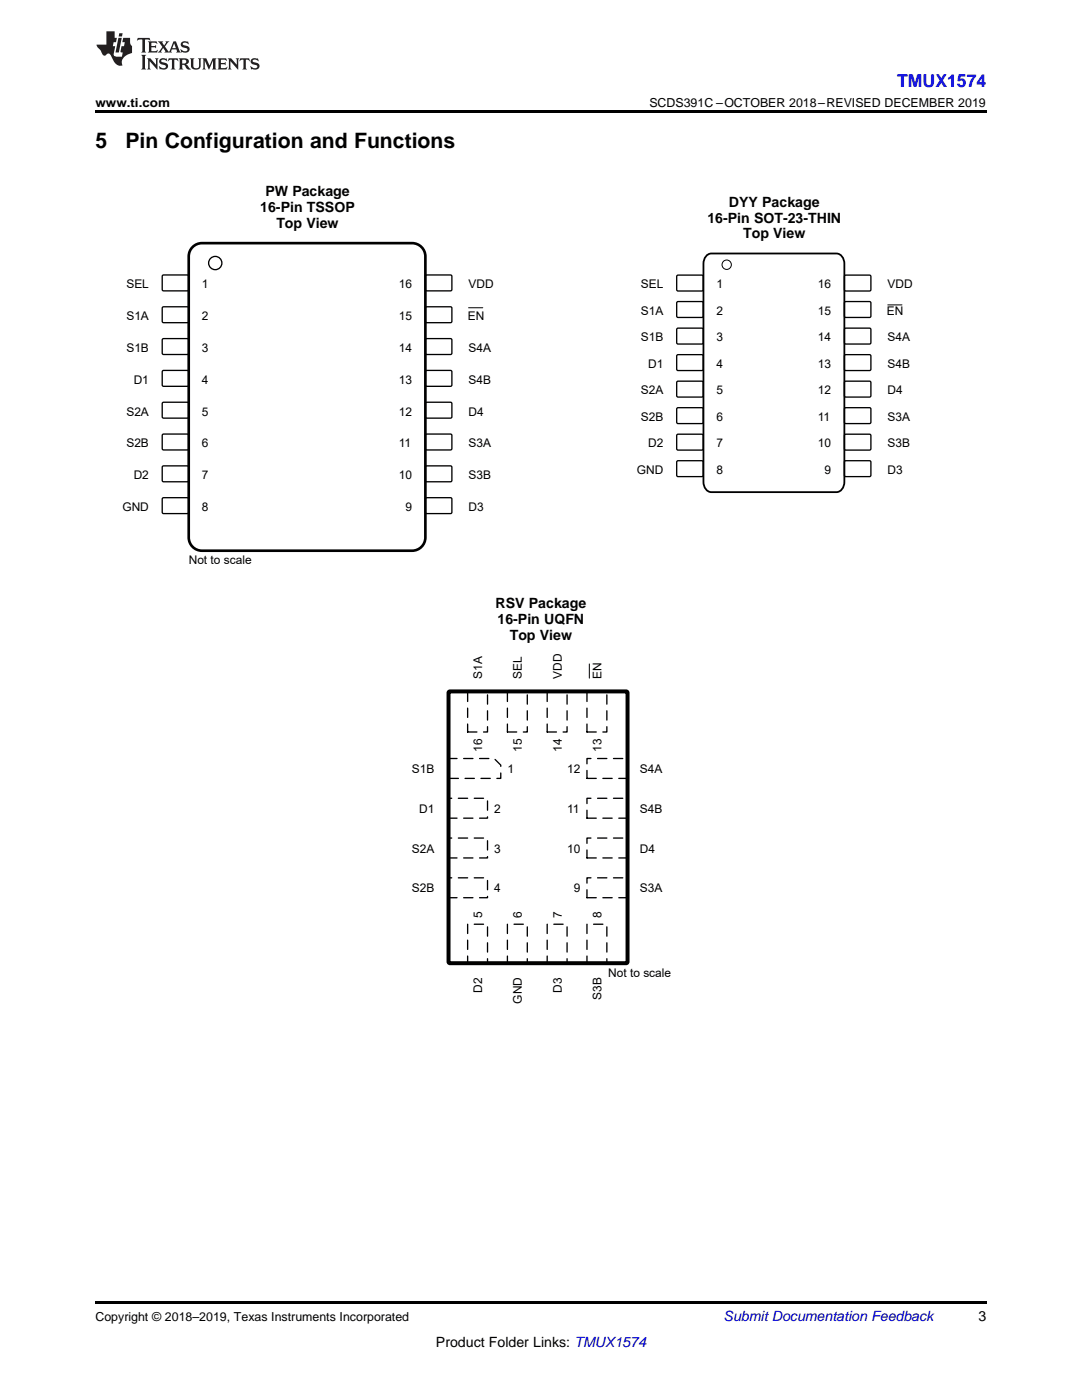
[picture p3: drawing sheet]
<svg xmlns="http://www.w3.org/2000/svg" width="216mm" height="279mm" viewBox="0 0 216 279" stroke-linecap="round" stroke-linejoin="round" font-family="sans-serif">
<path d="M19 259.7h177.8v.5h-177.8z" fill="#000"/>
<path d="M89.3 151.4h9.3l1.3 1.3v2.6h-10.6z" fill-rule="evenodd" fill="#fff"/>
<path d="M89.3 151.4h9.3l1.3 1.3v2.6h-10.6z" fill="none" stroke="#000" stroke-width=".26" stroke-dasharray="1.9 1.3"/>
<path d="M89.3 159.3h8v4h-8z" fill-rule="evenodd" fill="#fff"/>
<path d="M89.3 159.3h8v4h-8z" fill="none" stroke="#000" stroke-width=".26" stroke-dasharray="1.9 1.3"/>
<path d="M89.3 167.3h8v3.9h-8z" fill-rule="evenodd" fill="#fff"/>
<path d="M89.3 167.3h8v3.9h-8z" fill="none" stroke="#000" stroke-width=".26" stroke-dasharray="1.9 1.3"/>
<path d="M89.3 175.2h8v4h-8z" fill-rule="evenodd" fill="#fff"/>
<path d="M89.3 175.2h8v4h-8z" fill="none" stroke="#000" stroke-width=".26" stroke-dasharray="1.9 1.3"/>
<path d="M93.3 184.5h4v7.9h-4z" fill-rule="evenodd" fill="#fff"/>
<path d="M93.3 184.5h4v7.9h-4z" fill="none" stroke="#000" stroke-width=".26" stroke-dasharray="1.9 1.3"/>
<path d="M101.2 184.5h4v7.9h-4z" fill-rule="evenodd" fill="#fff"/>
<path d="M101.2 184.5h4v7.9h-4z" fill="none" stroke="#000" stroke-width=".26" stroke-dasharray="1.9 1.3"/>
<path d="M109.2 184.5h4v7.9h-4z" fill-rule="evenodd" fill="#fff"/>
<path d="M109.2 184.5h4v7.9h-4z" fill="none" stroke="#000" stroke-width=".26" stroke-dasharray="1.9 1.3"/>
<path d="M117.1 184.5h4v7.9h-4z" fill-rule="evenodd" fill="#fff"/>
<path d="M117.1 184.5h4v7.9h-4z" fill="none" stroke="#000" stroke-width=".26" stroke-dasharray="1.9 1.3"/>
<path d="M117.1 175.2h8v4h-8z" fill-rule="evenodd" fill="#fff"/>
<path d="M117.1 175.2h8v4h-8z" fill="none" stroke="#000" stroke-width=".26" stroke-dasharray="1.9 1.3"/>
<path d="M117.1 167.3h8v3.9h-8z" fill-rule="evenodd" fill="#fff"/>
<path d="M117.1 167.3h8v3.9h-8z" fill="none" stroke="#000" stroke-width=".26" stroke-dasharray="1.9 1.3"/>
<path d="M117.1 159.3h8v4h-8z" fill-rule="evenodd" fill="#fff"/>
<path d="M117.1 159.3h8v4h-8z" fill="none" stroke="#000" stroke-width=".26" stroke-dasharray="1.9 1.3"/>
<path d="M117.1 151.4h8v3.9h-8z" fill-rule="evenodd" fill="#fff"/>
<path d="M117.1 151.4h8v3.9h-8z" fill="none" stroke="#000" stroke-width=".26" stroke-dasharray="1.9 1.3"/>
<path d="M117.1 138.1h4v8h-4z" fill-rule="evenodd" fill="#fff"/>
<path d="M117.1 138.1h4v8h-4z" fill="none" stroke="#000" stroke-width=".26" stroke-dasharray="1.9 1.3"/>
<path d="M109.2 138.1h4v8h-4z" fill-rule="evenodd" fill="#fff"/>
<path d="M109.2 138.1h4v8h-4z" fill="none" stroke="#000" stroke-width=".26" stroke-dasharray="1.9 1.3"/>
<path d="M101.2 138.1h4v8h-4z" fill-rule="evenodd" fill="#fff"/>
<path d="M101.2 138.1h4v8h-4z" fill="none" stroke="#000" stroke-width=".26" stroke-dasharray="1.9 1.3"/>
<path d="M93.3 138.1h4v8h-4z" fill-rule="evenodd" fill="#fff"/>
<path d="M93.3 138.1h4v8h-4z" fill="none" stroke="#000" stroke-width=".26" stroke-dasharray="1.9 1.3"/>
<path d="M89.5 138.1l.3-.1h35.2l.2 .1v53.9l-.1 .2h-35.3l-.3-.1z" fill="none" stroke="#000" stroke-width=".79"/>
<path d="M117.6 132.5v2.8" fill="none" stroke="#000" stroke-width=".2"/>
<path d="M32.5 54.9h5l.2 .2-.1 2.8-.2 .1h-4.9l-.1-.2v-2.7z" fill-rule="evenodd" fill="#fff"/>
<path d="M32.5 54.9h5l.2 .2-.1 2.8-.2 .1h-4.9l-.1-.2v-2.7z" fill="none" stroke="#000" stroke-width=".26"/>
<path d="M84.9 55l.2-.1h4.9l.2 .2-.1 2.8-.2 .1h-4.9l-.1-.2z" fill-rule="evenodd" fill="#fff"/>
<path d="M84.9 55l.2-.1h4.9l.2 .2-.1 2.8-.2 .1h-4.9l-.1-.2z" fill="none" stroke="#000" stroke-width=".26"/>
<path d="M32.5 61.3h5l.2 .2-.1 2.8-.2 .1h-4.9l-.1-.3v-2.6z" fill-rule="evenodd" fill="#fff"/>
<path d="M32.5 61.3h5l.2 .2-.1 2.8-.2 .1h-4.9l-.1-.3v-2.6z" fill="none" stroke="#000" stroke-width=".26"/>
<path d="M84.9 61.4l.2-.2 4.9 .1 .2 .2-.1 2.8-.2 .1h-4.9l-.1-.3z" fill-rule="evenodd" fill="#fff"/>
<path d="M84.9 61.4l.2-.2 4.9 .1 .2 .2-.1 2.8-.2 .1h-4.9l-.1-.3z" fill="none" stroke="#000" stroke-width=".26"/>
<path d="M32.5 67.6h5l.2 .2-.1 2.8-.2 .1h-4.9l-.1-.2v-2.7z" fill-rule="evenodd" fill="#fff"/>
<path d="M32.5 67.6h5l.2 .2-.1 2.8-.2 .1h-4.9l-.1-.2v-2.7z" fill="none" stroke="#000" stroke-width=".26"/>
<path d="M84.9 67.7l.2-.1h4.9l.2 .2-.1 2.8-.2 .1h-4.9l-.1-.2z" fill-rule="evenodd" fill="#fff"/>
<path d="M84.9 67.7l.2-.1h4.9l.2 .2-.1 2.8-.2 .1h-4.9l-.1-.2z" fill="none" stroke="#000" stroke-width=".26"/>
<path d="M32.5 74h5l.2 .2-.1 2.8-.2 .1h-4.9l-.1-.3v-2.6z" fill-rule="evenodd" fill="#fff"/>
<path d="M32.5 74h5l.2 .2-.1 2.8-.2 .1h-4.9l-.1-.3v-2.6z" fill="none" stroke="#000" stroke-width=".26"/>
<path d="M84.9 74.1l.2-.2 4.9 .1 .2 .2-.1 2.8-.2 .1h-4.9l-.1-.3z" fill-rule="evenodd" fill="#fff"/>
<path d="M84.9 74.1l.2-.2 4.9 .1 .2 .2-.1 2.8-.2 .1h-4.9l-.1-.3z" fill="none" stroke="#000" stroke-width=".26"/>
<path d="M32.5 80.3h5l.2 .2-.1 2.8-.2 .1h-4.9l-.1-.2v-2.7z" fill-rule="evenodd" fill="#fff"/>
<path d="M32.5 80.3h5l.2 .2-.1 2.8-.2 .1h-4.9l-.1-.2v-2.7z" fill="none" stroke="#000" stroke-width=".26"/>
<path d="M84.9 80.4l.2-.1h4.9l.2 .2-.1 2.8-.2 .1h-4.9l-.1-.2z" fill-rule="evenodd" fill="#fff"/>
<path d="M84.9 80.4l.2-.1h4.9l.2 .2-.1 2.8-.2 .1h-4.9l-.1-.2z" fill="none" stroke="#000" stroke-width=".26"/>
<path d="M32.5 86.7h5l.2 .2-.1 2.8-.2 .1h-4.9l-.1-.3v-2.6z" fill-rule="evenodd" fill="#fff"/>
<path d="M32.5 86.7h5l.2 .2-.1 2.8-.2 .1h-4.9l-.1-.3v-2.6z" fill="none" stroke="#000" stroke-width=".26"/>
<path d="M84.9 86.8l.2-.2 4.9 .1 .2 .2-.1 2.8-.2 .1h-4.9l-.1-.3z" fill-rule="evenodd" fill="#fff"/>
<path d="M84.9 86.8l.2-.2 4.9 .1 .2 .2-.1 2.8-.2 .1h-4.9l-.1-.3z" fill="none" stroke="#000" stroke-width=".26"/>
<path d="M32.5 93h5l.2 .2-.1 2.8-.2 .1h-4.9l-.1-.2v-2.7z" fill-rule="evenodd" fill="#fff"/>
<path d="M32.5 93h5l.2 .2-.1 2.8-.2 .1h-4.9l-.1-.2v-2.7z" fill="none" stroke="#000" stroke-width=".26"/>
<path d="M84.9 93.1l.2-.1h4.9l.2 .2-.1 2.8-.2 .1h-4.9l-.1-.2z" fill-rule="evenodd" fill="#fff"/>
<path d="M84.9 93.1l.2-.1h4.9l.2 .2-.1 2.8-.2 .1h-4.9l-.1-.2z" fill="none" stroke="#000" stroke-width=".26"/>
<path d="M32.5 99.4h5l.2 .2-.1 2.8-.2 .1h-4.9l-.1-.3v-2.6z" fill-rule="evenodd" fill="#fff"/>
<path d="M32.5 99.4h5l.2 .2-.1 2.8-.2 .1h-4.9l-.1-.3v-2.6z" fill="none" stroke="#000" stroke-width=".26"/>
<path d="M84.9 99.5l.2-.2 4.9 .1 .2 .2-.1 2.8-.2 .1h-4.9l-.1-.3z" fill-rule="evenodd" fill="#fff"/>
<g fill="none" stroke="#000" stroke-width=".26">
<path d="M84.9 99.5l.2-.2 4.9 .1 .2 .2-.1 2.8-.2 .1h-4.9l-.1-.3z"/>
<circle cx="43" cy="52.5" r="1.32"/>
</g>
<path d="M38.2 49.5a2.64 2.64 0 0 1 2.1-1h41.9a2.65 2.65 0 0 1 2.7 2.7v56.1a2.65 2.65 0 0 1-2.7 2.6h-41.9a2.65 2.65 0 0 1-2.6-2.6v-56.1v-.6z" fill="none" stroke="#000" stroke-width=".53"/>
<path d="M93.5 61.4h2.8" fill="none" stroke="#000" stroke-width=".2"/>
<path d="M135.2 54.9h5l.1 .3v2.7l-.2 .2-4.9-.1-.2-.2v-2.6z" fill-rule="evenodd" fill="#fff"/>
<path d="M135.2 54.9h5l.1 .3v2.7l-.2 .2-4.9-.1-.2-.2v-2.6z" fill="none" stroke="#000" stroke-width=".26"/>
<path d="M168.5 55l.3-.1h4.8l.2 .3-.1 2.7-.2 .2-4.9-.1-.1-.2z" fill-rule="evenodd" fill="#fff"/>
<path d="M168.5 55l.3-.1h4.8l.2 .3-.1 2.7-.2 .2-4.9-.1-.1-.2z" fill="none" stroke="#000" stroke-width=".26"/>
<path d="M135.2 60.2h5l.1 .2v2.8l-.2 .2-4.9-.1-.2-.2v-2.7z" fill-rule="evenodd" fill="#fff"/>
<path d="M135.2 60.2h5l.1 .2v2.8l-.2 .2-4.9-.1-.2-.2v-2.7z" fill="none" stroke="#000" stroke-width=".26"/>
<path d="M168.6 60.2h5l.2 .2-.1 2.8-.2 .2-4.9-.1-.1-.2v-2.7z" fill-rule="evenodd" fill="#fff"/>
<path d="M168.6 60.2h5l.2 .2-.1 2.8-.2 .2-4.9-.1-.1-.2v-2.7z" fill="none" stroke="#000" stroke-width=".26"/>
<path d="M135.1 65.6l.2-.1h4.9l.1 .3v2.7l-.2 .2-4.9-.1-.2-.2z" fill-rule="evenodd" fill="#fff"/>
<path d="M135.1 65.6l.2-.1h4.9l.1 .3v2.7l-.2 .2-4.9-.1-.2-.2z" fill="none" stroke="#000" stroke-width=".26"/>
<path d="M168.5 65.6l.3-.1h4.8l.2 .3-.1 2.7-.2 .2-4.9-.1-.1-.2z" fill-rule="evenodd" fill="#fff"/>
<path d="M168.5 65.6l.3-.1h4.8l.2 .3-.1 2.7-.2 .2-4.9-.1-.1-.2z" fill="none" stroke="#000" stroke-width=".26"/>
<path d="M135.1 70.9l.2-.1h4.9l.1 .2v2.8l-.2 .2-4.9-.1-.2-.2z" fill-rule="evenodd" fill="#fff"/>
<path d="M135.1 70.9l.2-.1h4.9l.1 .2v2.8l-.2 .2-4.9-.1-.2-.2z" fill="none" stroke="#000" stroke-width=".26"/>
<path d="M168.5 70.9l.3-.1h4.8l.2 .2-.1 2.8-.2 .2-4.9-.1-.1-.2z" fill-rule="evenodd" fill="#fff"/>
<path d="M168.5 70.9l.3-.1h4.8l.2 .2-.1 2.8-.2 .2-4.9-.1-.1-.2z" fill="none" stroke="#000" stroke-width=".26"/>
<path d="M135.1 76.2l.2-.1h4.9l.1 .2v2.8l-.2 .1h-4.9l-.2-.2z" fill-rule="evenodd" fill="#fff"/>
<path d="M135.1 76.2l.2-.1h4.9l.1 .2v2.8l-.2 .1h-4.9l-.2-.2z" fill="none" stroke="#000" stroke-width=".26"/>
<path d="M168.5 76.2l.3-.1h4.8l.2 .2-.1 2.8-.2 .1h-4.9l-.1-.2z" fill-rule="evenodd" fill="#fff"/>
<path d="M168.5 76.2l.3-.1h4.8l.2 .2-.1 2.8-.2 .1h-4.9l-.1-.2z" fill="none" stroke="#000" stroke-width=".26"/>
<path d="M135.2 81.4h5l.1 .2v2.8l-.2 .1h-4.9l-.2-.2v-2.7z" fill-rule="evenodd" fill="#fff"/>
<path d="M135.2 81.4h5l.1 .2v2.8l-.2 .1h-4.9l-.2-.2v-2.7z" fill="none" stroke="#000" stroke-width=".26"/>
<path d="M168.5 81.5l.3-.1h4.8l.2 .2-.1 2.8-.2 .1h-4.9l-.1-.2z" fill-rule="evenodd" fill="#fff"/>
<path d="M168.5 81.5l.3-.1h4.8l.2 .2-.1 2.8-.2 .1h-4.9l-.1-.2z" fill="none" stroke="#000" stroke-width=".26"/>
<path d="M135.2 86.7h5l.1 .2v2.8l-.2 .1h-4.9l-.2-.2v-2.7z" fill-rule="evenodd" fill="#fff"/>
<path d="M135.2 86.7h5l.1 .2v2.8l-.2 .1h-4.9l-.2-.2v-2.7z" fill="none" stroke="#000" stroke-width=".26"/>
<path d="M168.5 86.8l.3-.1h4.8l.2 .2-.1 2.8-.2 .1h-4.9l-.1-.2z" fill-rule="evenodd" fill="#fff"/>
<path d="M168.5 86.8l.3-.1h4.8l.2 .2-.1 2.8-.2 .1h-4.9l-.1-.2z" fill="none" stroke="#000" stroke-width=".26"/>
<path d="M135.2 92h5l.1 .2v2.8l-.2 .1h-4.9l-.2-.2v-2.7z" fill-rule="evenodd" fill="#fff"/>
<path d="M135.2 92h5l.1 .2v2.8l-.2 .1h-4.9l-.2-.2v-2.7z" fill="none" stroke="#000" stroke-width=".26"/>
<path d="M168.5 92.1l.3-.2 4.8 .1 .2 .2-.1 2.8-.2 .1h-4.9l-.1-.2z" fill-rule="evenodd" fill="#fff"/>
<path d="M168.5 92.1l.3-.2 4.8 .1 .2 .2-.1 2.8-.2 .1h-4.9l-.1-.2z" fill="none" stroke="#000" stroke-width=".26"/>
<g fill="none" stroke="#000" stroke-width=".2">
<path d="M177.1 60.8h2.9"/>
<circle cx="145" cy="52.8" r=".93"/>
</g>
<path d="M141.1 50.9l.8-.3h25a1.86 1.86 0 0 1 1.6 2v43.6a1.86 1.86 0 0 1-1.6 2h-25a1.86 1.86 0 0 1-1.5-2v-43.6a2.22 2.22 0 0 1 .7-1.7z" fill="none" stroke="#000" stroke-width=".36"/>
<path d="M19 22h177.8v.5h-177.8z" fill="#000"/>
<g fill="#231f20">
<path d="M27.5 7.6l-.1 .5 .4-.2h.6v.1v2.1l-.2 .4h1l-.3-.4v-2.1l.1-.1h.5l.5 .2-.2-.5zM29.5 8.3l.2 .3v1.5l-.2 .4h1.8l.2-.6a1.04 1.04 0 0 1-1.3 .2v-.7h.6l.3 .2v-.6l-.3 .2h-.6v-.6l.8-.1 .4 .3-.2-.5zM31.5 8.3l.9 1.1-.9 1.1h.8l-.2-.2 .5-.7 .4 .7-.2 .2h1.5l-.1-.2 .1-.4h.9l.1 .4-.2 .2h1l-.3-.3-.7-1.9h-.5l-.9 2-.8-1 .9-1h-.8l.1 .3-.3 .5-.4-.6 .2-.2zM34.7 8.6l.4 1h-.7zM36.3 8.4a.63 .63 0 0 0-.2 .7 .63 .63 0 0 0 .6 .4l.6 .2 .1 .2a.75 .75 0 0 1-.7 .4 .75 .75 0 0 1-.6-.5l.1 .7 .1-.1a1.11 1.11 0 0 0 1.5-.6 1.13 1.13 0 0 0-1.2-.8l-.1-.4a1.04 1.04 0 0 1 1.2 .2l-.2-.5-.1 .1-.5-.2zM28.2 10.9l.2 .4v2.2l-.2 .4h1l-.3-.4v-2.2l.3-.4zM29.3 11.6l.3 .4v1.5l-.3 .4h.8l-.2-.4v-1.3l1.5 1.7v-1.9l.2-.4h-.7l.2 .4v.9l-1.1-1.3zM32 11.8a.62 .62 0 0 0-.2 .7 .62 .62 0 0 0 .6 .4l.6 .1 .1 .3a.76 .76 0 0 1-.7 .3 .76 .76 0 0 1-.6-.4l.1 .7 .1-.1a1.11 1.11 0 0 0 1.5-.6 1.13 1.13 0 0 0-1.2-.8l-.1-.4a1.04 1.04 0 0 1 1.2 .2l-.2-.6-.1 .1-.5-.1zM33.7 11.6l-.2 .6a.61 .61 0 0 1 .8-.3v1.6l-.2 .4h.9l-.2-.4v-1.6a.63 .63 0 0 1 .8 .3l-.2-.6zM35.6 11.6l.3 .4v1.5l-.3 .4h1l-.2-.2v-.8l.5 .2a.76 .76 0 0 0 1.2 .7l-1-1a.58 .58 0 0 0 .6-.5 .58 .58 0 0 0-.5-.6zM36.4 11.9h.1a.45 .45 0 0 1 .5 .1 .45 .45 0 0 1 .1 .5l-.7 .2zM37.9 11.6l.2 .2a2.17 2.17 0 0 0 .3 1.9 .99 .99 0 0 0 1.6-.6v-1.1l.2-.4h-.7l.2 .2a1.92 1.92 0 0 1-.2 1.8 .6 .6 0 0 1-.9-.5v-1.1l.2-.4zM40.4 11.6l.2 .4v1.5l-.2 .4h.7l-.2-.4v-1.4l.8 1.8 .8-1.8v1.4l-.2 .4h.9l-.2-.4v-1.5l.2-.4h-.8l-.6 1.5-.6-1.5zM43.4 11.6l.2 .4v1.5l-.2 .4h1.8l.2-.6a1.04 1.04 0 0 1-1.3 .1v-.6h.5l.4 .2v-.6l-.4 .2h-.5v-.7h.8l.3 .3-.1-.6zM45.5 11.6l.2 .4v1.5l-.2 .4h.7l-.2-.4v-1.3l1.5 1.7v-1.9l.2-.4h-.7l.2 .4v.9l-1.1-1.3zM47.9 11.6l-.1 .6a.61 .61 0 0 1 .8-.3v1.6l-.3 .4h1l-.3-.4 .1-1.6a.63 .63 0 0 1 .7 .3l-.1-.6zM50.2 11.8a.62 .62 0 0 0-.2 .7 .62 .62 0 0 0 .6 .4l.6 .1 .2 .3a.76 .76 0 0 1-.8 .3 .76 .76 0 0 1-.6-.4l.1 .7 .2-.1a1.11 1.11 0 0 0 1.5-.6 1.13 1.13 0 0 0-1.3-.8l-.1-.4a1.04 1.04 0 0 1 1.2 .2l-.1-.6-.2 .1-.5-.1z"/>
<path d="M21.2 6.3v2.6h-1.9l.1 .4 .7 .9a.91 .91 0 0 0 1 .8 .56 .56 0 0 1 .5-.3 .56 .56 0 0 1 .5 .3l.4 .8a1.53 1.53 0 0 0 1.9 1.2 1.54 1.54 0 0 1 1-2.1l.9-.3v-1.4a1.52 1.52 0 0 1-.3-1.6h-1.4l-.2 .8h.5l-.2 .8h-.4l-.2 1v.2l.4 .1-.2 .8a1.93 1.93 0 0 1-1.6-.3l.3-1.8h-.5l.2-.8h.4l.2-.8h-.4v-1.3zM23.6 7.6l-.6 2.9h.7l.6-2.9zM23.8 6.6l-.1 .7h.6l.2-.7z"/>
</g>
<g font-size="4.2">
<text x="19" y="29.6">5</text>
<text x="25" y="29.6">Pin Configuration and Functions</text>
</g>
<text font-size="3.5" fill="#00f" x="179" y="17.3">TMUX1574</text>
<g font-size="2.8">
<text x="53" y="39.1">PW Package</text>
<text x="145.5" y="41.2">DYY Package</text>
<text x="51.9" y="42.3">16-Pin TSSOP</text>
<text x="55.1" y="45.4">Top View</text>
<text x="141.1" y="44.4">16-Pin SOT-23-THIN</text>
<text x="148.3" y="47.6">Top View</text>
<text x="98.9" y="121.3">RSV Package</text>
<text x="99.3" y="124.5">16-Pin UQFN</text>
<text x="101.7" y="127.6">Top View</text>
<text x="195.3" y="263.6">3</text>
<text x="87" y="268.9">Product Folder Links: TMUX1574</text>
</g>
<text font-size="2.8" fill="#0000c8" x="144.4" y="263.6">Submit Documentation Feedback</text>
<g font-size="2.5">
<text x="19" y="21.4">www.ti.com</text>
<text x="129.6" y="21.4">SCDS391C –OCTOBER 2018–REVISED DECEMBER 2019</text>
<text x="19" y="263.6">Copyright © 2018–2019, Texas Instruments Incorporated</text>
</g>
<g font-size="2.4">
<text x="25.2" y="57.5">SEL</text>
<text x="40.3" y="57.5">1</text>
<text x="79.6" y="57.5">16</text>
<text x="93.5" y="57.5">VDD</text>
<text x="127.9" y="57.6">SEL</text>
<text x="143" y="57.6">1</text>
<text x="163.2" y="57.6">16</text>
<text x="177.1" y="57.6">VDD</text>
<text x="25.2" y="63.9">S1A</text>
<text x="40.3" y="63.9">2</text>
<text x="79.6" y="63.9">15</text>
<text x="93.4" y="63.9">EN</text>
<text x="127.9" y="62.8">S1A</text>
<text x="143" y="62.8">2</text>
<text x="163.2" y="62.8">15</text>
<text x="177" y="62.8">EN</text>
<text x="25.2" y="70.2">S1B</text>
<text x="40.3" y="70.2">3</text>
<text x="79.6" y="70.2">14</text>
<text x="93.5" y="70.2">S4A</text>
<text x="127.9" y="68.1">S1B</text>
<text x="143" y="68.1">3</text>
<text x="163.2" y="68.1">14</text>
<text x="177.1" y="68.1">S4A</text>
<text x="26.7" y="76.6">D1</text>
<text x="40.3" y="76.6">4</text>
<text x="79.6" y="76.6">13</text>
<text x="93.5" y="76.6">S4B</text>
<text x="129.3" y="73.4">D1</text>
<text x="143" y="73.4">4</text>
<text x="163.2" y="73.4">13</text>
<text x="177.1" y="73.4">S4B</text>
<text x="25.2" y="82.9">S2A</text>
<text x="40.3" y="82.9">5</text>
<text x="79.6" y="82.9">12</text>
<text x="93.5" y="82.9">D4</text>
<text x="127.9" y="78.7">S2A</text>
<text x="143" y="78.7">5</text>
<text x="163.2" y="78.7">12</text>
<text x="177.1" y="78.7">D4</text>
<text x="25.2" y="89.3">S2B</text>
<text x="40.3" y="89.3">6</text>
<text x="79.6" y="89.3">11</text>
<text x="93.5" y="89.3">S3A</text>
<text x="127.9" y="84">S2B</text>
<text x="129.3" y="89.3">D2</text>
<text x="143" y="84">6</text>
<text x="143" y="89.3">7</text>
<text x="163.2" y="84">11</text>
<text x="163.2" y="89.3">10</text>
<text x="177.1" y="89.3">S3B</text>
<text x="177.1" y="84">S3A</text>
<text x="26.7" y="95.6">D2</text>
<text x="40.3" y="95.6">7</text>
<text x="79.6" y="95.6">10</text>
<text x="93.5" y="95.6">S3B</text>
<text x="127.1" y="94.6">GND</text>
<text x="143" y="94.6">8</text>
<text x="164.5" y="94.6">9</text>
<text x="177.1" y="94.6">D3</text>
<text x="24.4" y="102">GND</text>
<text x="40.3" y="102">8</text>
<text x="80.9" y="102">9</text>
<text x="93.5" y="102">D3</text>
<text x="37.7" y="112.6">Not to scale</text>
<text x="96.2" y="135.5" transform="rotate(-90 96.2 135.5)">S1A</text>
<text x="104.2" y="135.5" transform="rotate(-90 104.2 135.5)">SEL</text>
<text x="112.1" y="135.5" transform="rotate(-90 112.1 135.5)">VDD</text>
<text x="120" y="135.5" transform="rotate(-90 120 135.5)">EN</text>
<text x="82.2" y="154.3">S1B</text>
<text x="96.2" y="150.1" transform="rotate(-90 96.2 150.1)">16</text>
<text x="101.2" y="154.3">1</text>
<text x="104.2" y="150.1" transform="rotate(-90 104.2 150.1)">15</text>
<text x="112.1" y="150.1" transform="rotate(-90 112.1 150.1)">14</text>
<text x="113.1" y="154.3">12</text>
<text x="120" y="150.1" transform="rotate(-90 120 150.1)">13</text>
<text x="127.7" y="154.3">S4A</text>
<text x="83.6" y="162.2">D1</text>
<text x="98.6" y="162.2">2</text>
<text x="113.1" y="162.2">11</text>
<text x="127.7" y="162.2">S4B</text>
<text x="82.2" y="170.2">S2A</text>
<text x="98.6" y="170.2">3</text>
<text x="113.1" y="170.2">10</text>
<text x="127.7" y="170.2">D4</text>
<text x="82.2" y="178.1">S2B</text>
<text x="98.6" y="178.1">4</text>
<text x="114.5" y="178.1">9</text>
<text x="127.7" y="178.1">S3A</text>
<text x="96.2" y="183.1" transform="rotate(-90 96.2 183.1)">5</text>
<text x="104.2" y="183.1" transform="rotate(-90 104.2 183.1)">6</text>
<text x="112.1" y="183.1" transform="rotate(-90 112.1 183.1)">7</text>
<text x="120" y="183.1" transform="rotate(-90 120 183.1)">8</text>
<text x="121.4" y="195.1">Not to scale</text>
<text x="96.2" y="198.1" transform="rotate(-90 96.2 198.1)">D2</text>
<text x="104.2" y="200.3" transform="rotate(-90 104.2 200.3)">GND</text>
<text x="112.1" y="198.1" transform="rotate(-90 112.1 198.1)">D3</text>
<text x="120" y="199.5" transform="rotate(-90 120 199.5)">S3B</text>
</g>
</svg>
